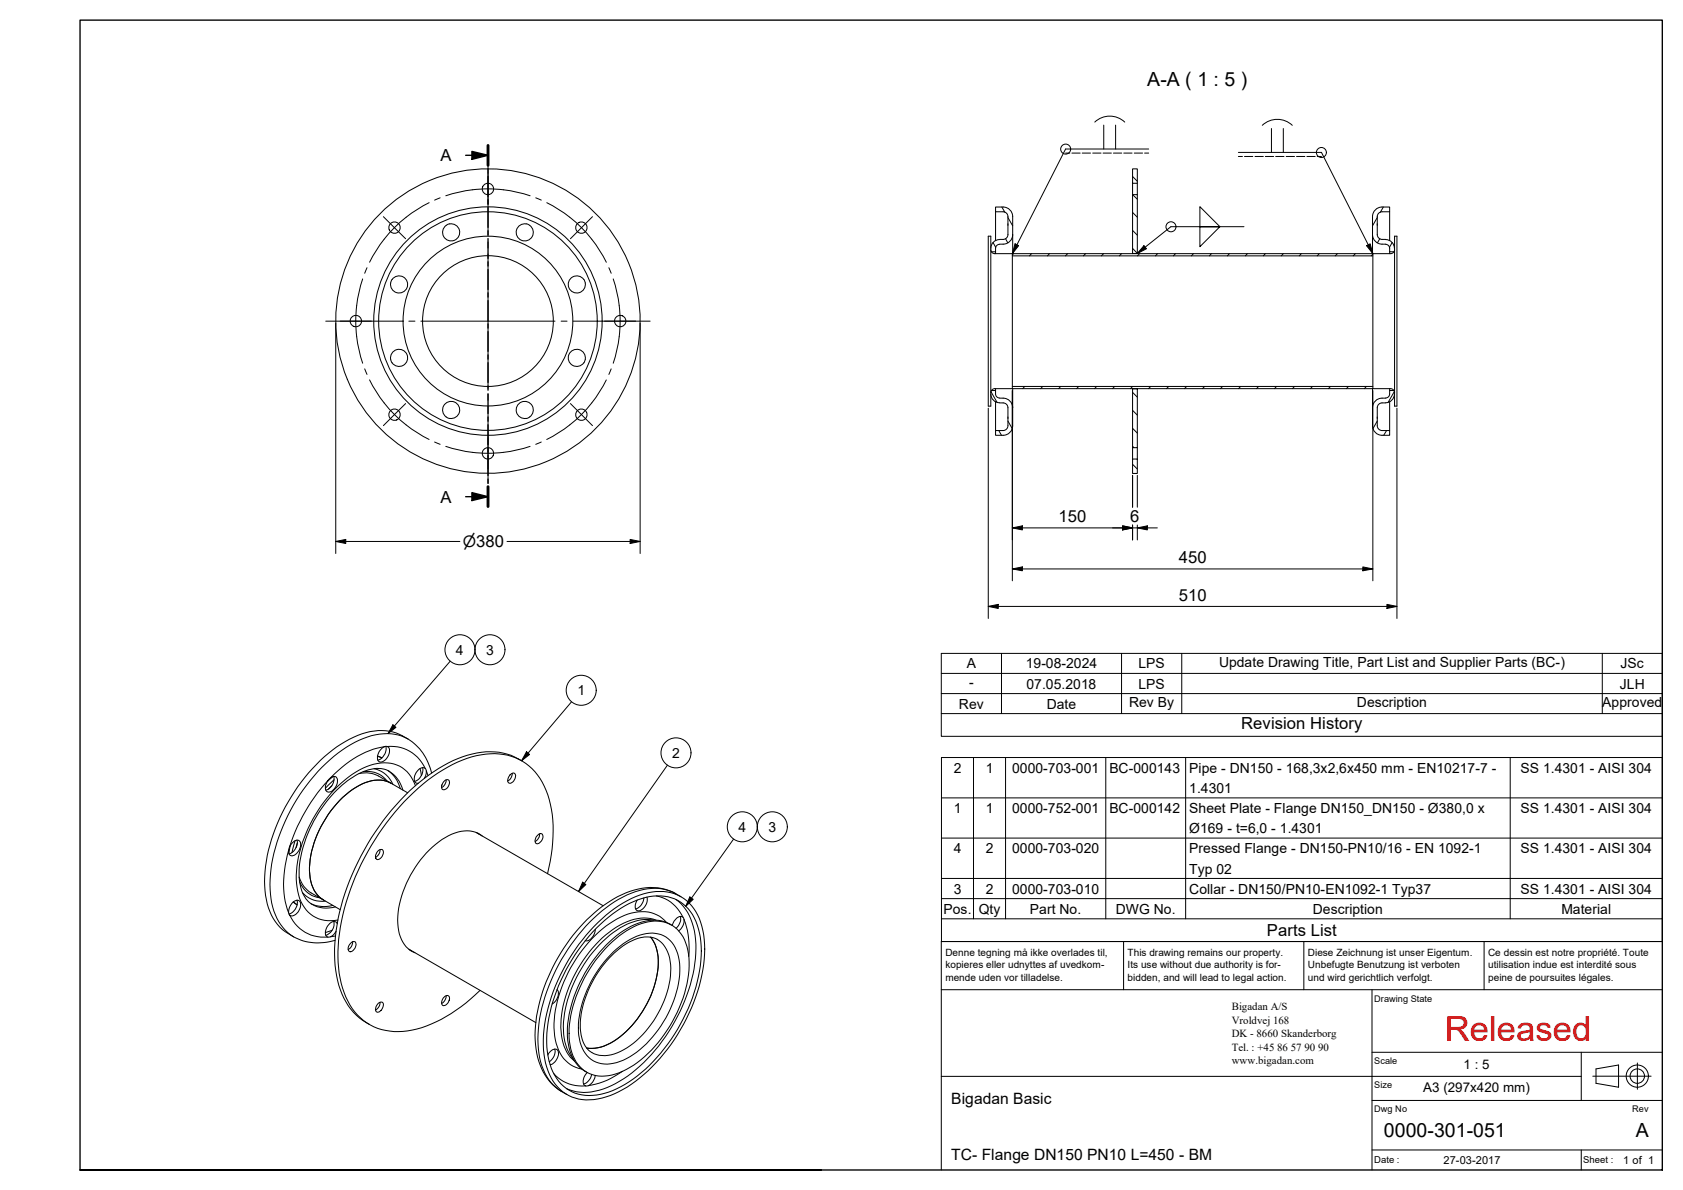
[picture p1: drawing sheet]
<svg xmlns="http://www.w3.org/2000/svg" width="420mm" height="297mm" viewBox="0 0 420 297" stroke-linecap="round" stroke-linejoin="round" font-family="sans-serif">
<!-- layer: Hatch -->
<g fill="none" stroke="#000" stroke-width=".25">
<path d="M250.1 51.7l.8 1.3M251 59.6l.6 1M251.6 54.3l1.2 2.1M282.7 57.5l1.2 1.2M282.7 53l1.2 1.2M282.7 48.6l1.2 1.1M282.7 44.1l1.2 1.1M343.8 54.3l-1.2 2.1M344.5 59.6l-.6 1M345.4 51.7l-.8 1.3M247.9 60.5l.7 1.3M253 63.3l-.3 .4"/>
<path d="M257.5 63.3l-.5 .6M262 63.3l-.5 .6M266.5 63.3l-.5 .6M271 63.3l-.5 .6M275.5 63.3l-.5 .6M280 63.3l-.6 .6M282.7 62l1.2 1.2M284.5 63.3l-.5 .6M289 63.3l-.5 .6M293.5 63.3l-.6 .6M297.9 63.3l-.5 .6M302.4 63.3l-.5 .6"/>
<path d="M306.9 63.3l-.5 .6M311.4 63.3l-.5 .6M315.9 63.3l-.5 .6M320.4 63.3l-.5 .6M324.9 63.3l-.5 .6M329.4 63.3l-.6 .6M333.9 63.3l-.6 .6M338.4 63.3l-.6 .6M342.7 63.4l-.4 .5M347.6 60.5l-.7 1.3M247.4 97.8l1.5 2.6M255.8 96.5l-.5 .5"/>
<path d="M260.3 96.5l-.5 .5M264.8 96.5l-.5 .5M269.3 96.5l-.5 .5M273.8 96.5l-.5 .5M278.3 96.5l-.6 .5M282.7 96.5l-.5 .5M282.7 97.9l1.2 1.2M287.3 96.5l-.6 .5M291.8 96.5l-.6 .5M296.2 96.5l-.5 .5M300.7 96.5l-.5 .5M305.2 96.5l-.5 .5"/>
<path d="M309.7 96.5l-.5 .5M314.2 96.5l-.5 .5M318.7 96.5l-.5 .5M323.2 96.5l-.5 .5M327.7 96.5l-.5 .5M332.1 96.5l-.5 .5M336.6 96.5l-.5 .5M341.1 96.5l-.5 .5M348.1 97.8l-1.6 2.6M249.3 107.5l.7 1.2M251.6 105.1l1.1 1.9M282.7 111.4l.4 .3"/>
<path d="M282.7 106.9l1.2 1.2M282.7 102.4l1.2 1.2M282.7 115.9l1.2 1.2M343.8 105.1l-1 1.9M346.2 107.5l-.8 1.2"/>
</g>
<!-- layer: Visible -->
<g fill="none" stroke="#000" stroke-width=".25">
<path d="M112.3 55.9a2.14 2.14 0 0 0-1.6 3.1 2.14 2.14 0 0 0 3.5 .4 2.14 2.14 0 0 0-.9-3.4l-1-.1M131.4 55.9a2.14 2.14 0 0 1 1.5 3.1 2.14 2.14 0 0 1-3.5 .4 2.14 2.14 0 0 1 .9-3.4l1.1-.1M246.7 59h.7v42.4h-.7zM248.5 52.9v7.1M249.5 59.8a2.18 2.18 0 0 0-2.1 2.2M249.6 59.8h.8M250.4 52.9a1.21 1.21 0 0 1 1.2 1.2v4.5M250.4 51.7a2.39 2.39 0 0 1 2.4 2.4v9.2M250.4 51.7h-1.9v1.2h1.9M251.6 58.6a1.21 1.21 0 0 1-1.2 1.2M251.6 55.9v.3M252.8 58.6a2.39 2.39 0 0 1-2.4 2.3"/>
<path d="M282.7 48.6h1.2v14.7h-1.2zM282.7 42.1h1.2v3.6h-1.2zM282.7 45.7v2.9M283.9 45.7v2.9M342.6 58.6a2.59 2.59 0 0 0 3.3 2.3 1.07 1.07 0 0 1 1 1.1v.9h1.1M343.8 58.6a1.21 1.21 0 0 0 1.2 1.2 2.46 2.46 0 0 1 3.1 2.2M343.8 58.6v-4.5a1.21 1.21 0 0 1 1.2-1.2h1.9v-1.2a3.8 3.8 0 0 0-3.7 .9l-.6 1.5v9.2M343.8 55.9v.3M346.9 52.9v7.1M348.1 59h.6v42.4h-.6zM97.9 69.8a2.15 2.15 0 0 0 1.5 3.3 2.15 2.15 0 0 0 2.4-2.8 2.15 2.15 0 0 0-3.6-.9l-.3 .4M247.4 62.3a.99 .99 0 0 0 .9 1h4.4"/>
<path d="M248.5 62.9v.4M249.5 61a1 1 0 0 0-1 1v.9h-1M249.6 60.9h.8M252.7 63.3h90v33.7M252.7 63.9h90M252.7 63.3v33.7M282.7 63.3h.1M283.9 63.3h.1M346.9 62.9v.4M348.1 62.3a.99 .99 0 0 1-.9 1h-4.5M97.9 90.6a2.14 2.14 0 0 0 3.6-.2 2.14 2.14 0 0 0-1.7-3.2 2.14 2.14 0 0 0-2.1 3l.2 .4M247.4 98.3a2.18 2.18 0 0 0 2.1 2.2"/>
<path d="M247.4 98a1 1 0 0 1 .9-1h98.9a.99 .99 0 0 1 .9 1M247.5 97.5h1v.8a.99 .99 0 0 0 1 1M248.5 97v.5M249.6 99.4h.8M250.4 99.4a2.39 2.39 0 0 1 2.4 2.4M252.7 96.5h90M252.8 97v9.2M282.7 97.1h1.2v14.6h-1.2zM282.7 97v.1M283.9 97v.1M342.6 97v9.2M346.9 97v.5"/>
<path d="M348 97.5h-1.1v.9a1 1 0 0 1-1 .9 2.63 2.63 0 0 0-3.3 2.5M348.1 98.3a2.18 2.18 0 0 1-2.2 2.2 1.71 1.71 0 0 0-2 .9l-.1 .4M111.4 104.1l.9 .4M111.4 104.1a2.14 2.14 0 0 1 .1-3.6 2.14 2.14 0 0 1 3.2 1.4 2.14 2.14 0 0 1-2.4 2.5M132.2 104.1a2.14 2.14 0 0 0 0-3.6 2.14 2.14 0 0 0-3.3 1.4 2.14 2.14 0 0 0 2.5 2.5M132.2 104.1l-.8 .4M248.5 100.3v7.2M249.6 100.6h.8M250.4 100.6a1.21 1.21 0 0 1 1.2 1.2M250.4 107.5h-1.9v1.2h1.9M251.6 106.3a1.21 1.21 0 0 1-1.2 1.2M251.6 104.1v.4"/>
<path d="M251.6 101.8v4.4M252.8 106.3a2.39 2.39 0 0 1-2.4 2.4M282.7 114.6h1.2v3.6h-1.2zM282.7 111.7v2.9M283.9 111.7v2.9M342.6 106.3a2.39 2.39 0 0 0 2.4 2.4h1.9v-1.2h-1.9a1.21 1.21 0 0 1-1.2-1.2M343.8 104.1v.4M343.8 101.8v4.4M346.9 100.3v7.2M82.2 194.5a1.11 1.11 0 0 1 1-.7 1.11 1.11 0 0 1 1 .7 3 3 0 0 1-2.1 3.2 1.19 1.19 0 0 1-.8-1.8zM83.1 193.8l-1.4 1.3M83.3 193.8a2.96 2.96 0 0 1-2 3.4"/>
<path d="M90.7 192.6a6.1 6.1 0 0 1 5.9 2.3M94.3 188.7l1 .5-1.1-.4M94.5 193.7l7.3 4.2M95.2 187a1.11 1.11 0 0 1 1-.7 1.11 1.11 0 0 1 1 .8 2.84 2.84 0 0 1-2.4 3.1 1.58 1.58 0 0 1-.3-2.2zM96.3 186.3a2.96 2.96 0 0 1-2 3.4M97.2 192.5a7.5 7.5 0 0 0-7.2 .4 29.7 29.7 0 0 0-13.3 15.6 20.4 20.4 0 0 0-1.3 14 6 6 0 0 0 2.5 3.2M97.6 195.5a8.6 8.6 0 0 0-8.8 1.1 26.4 26.4 0 0 0-11.5 20.8 8.4 8.4 0 0 0 3.5 7.2M104.9 191.8l.3 1.8M105.5 191.6a2.92 2.92 0 0 1-2 3.4M105.9 194.3a1.96 1.96 0 0 0 .1-2.6 2.33 2.33 0 0 0-2.5 2.3 1.07 1.07 0 0 0 .9 1.5M107.7 192.9a13.3 13.3 0 0 0-19.4-8.9 38.3 38.3 0 0 0-16.3 16.1 37.7 37.7 0 0 0-5.7 23.4 13 13 0 0 0 13.2 11.9l2.1-.2 2.1-.5M110.8 195.1a.79 .79 0 0 1 1.1-.4 .79 .79 0 0 1 .2 1.2 1.28 1.28 0 0 1-1.7 1.1l-.2-.8z"/>
<path d="M111.4 194.7a2.13 2.13 0 0 1-1.2 1.9M127.3 193.4a.75 .75 0 0 1 1.1-.4 .75 .75 0 0 1 .3 1.1 1.43 1.43 0 0 1-1.7 1.3 1.67 1.67 0 0 1 .3-2zM127.8 193a1.99 1.99 0 0 1-1.1 1.9M130.2 189.9a16.3 16.3 0 0 0-14.6-1 44.6 44.6 0 0 0-18.9 14.6 59.2 59.2 0 0 0-13.2 33.3 23.7 23.7 0 0 0 4.1 15.1l2.1 2.2 2.5 1.6M72.4 211.1l-.3 1.9M73 210.4a1.11 1.11 0 0 1 1-.7 1.11 1.11 0 0 1 1 .6 2.84 2.84 0 0 1-2.3 3.3 1.73 1.73 0 0 1-.2-2.6zM74.1 209.7a3 3 0 0 1-2 3.4M94.4 212.4a.75 .75 0 0 1 1.1-.3 .75 .75 0 0 1 .1 1.1 1.34 1.34 0 0 1-1.7 1.2 1.61 1.61 0 0 1 .5-2zM94.9 212.1a2.21 2.21 0 0 1-1.1 1.9M118.9 207.8l31.7 18.3M119.3 208l.2 .2M120.4 208.7a7.5 7.5 0 0 0-8.4-.1 26.4 26.4 0 0 0-12.7 21 8.4 8.4 0 0 0 3.7 8l.6 .2"/>
<path d="M134.5 208.2a.67 .67 0 0 1 .9 0 .67 .67 0 0 1 .2 .8 1.75 1.75 0 0 1-1.7 1.6 1.64 1.64 0 0 1 .6-2.4zM134.7 208.1a2.2 2.2 0 0 1-1.1 1.9M136.7 218.1a35 35 0 0 0-.3-20.8 13.8 13.8 0 0 0-16.3-8.9 35.2 35.2 0 0 0-18.1 10.6 60.8 60.8 0 0 0-17.5 37 23.9 23.9 0 0 0 4.1 16.6 14.3 14.3 0 0 0 15.5 4.3 37.1 37.1 0 0 0 15.7-9.7M73.2 225.2l1 .7M73.2 225.2a1.07 1.07 0 0 1 1.5-.4 1.07 1.07 0 0 1 .3 1.5 2.77 2.77 0 0 1-2.3 2.3 1.18 1.18 0 0 1-.5-1.8zM73.3 225.1l.9 .7M74.1 224.7a2.96 2.96 0 0 1-2 3.4M74.8 220.1a6.2 6.2 0 0 0 5 4M77.6 222.9l3.2 1.7M80.8 224.6l4.1 2.5M82.9 232.2l-1.7 .6M83.3 230a3 3 0 0 1-2 3.5"/>
<path d="M84.2 230.6a1.17 1.17 0 0 0-1.1-.6 1.17 1.17 0 0 0-1 .8 2.22 2.22 0 0 0-.4 3 1.88 1.88 0 0 0 2.2-1.3M87.5 235.5a.74 .74 0 0 1 1-.5 .74 .74 0 0 1 .3 1.1 1.48 1.48 0 0 1-1.6 1.4 1.45 1.45 0 0 1 .3-2zM88 235.1a2 2 0 0 1-1.1 1.9M102.1 236.9l31.7 18.4M102.4 237.2l.3 .1M148.3 231.3a27 27 0 0 1 14.5-8.6 10.6 10.6 0 0 1 12.4 8.5 32.4 32.4 0 0 1-2.6 20.4 42.4 42.4 0 0 1-18.2 20.9 13.9 13.9 0 0 1-12.4 1 12.1 12.1 0 0 1-6-9.3 35.8 35.8 0 0 1 4.5-22.1 46.4 46.4 0 0 1 7.8-10.8zM148.6 232a2.98 2.98 0 0 1-2.3 2.9l-.2-.1M148.9 231.6a24.8 24.8 0 0 1 14.2-7.9 10 10 0 0 1 11.3 8.2 29.9 29.9 0 0 1-2 18.4 41.4 41.4 0 0 1-17.4 21 13.8 13.8 0 0 1-12.2 1.2 11.5 11.5 0 0 1-6-8.9 34 34 0 0 1 3.9-20.2 45.4 45.4 0 0 1 8.2-11.8zM151.9 236a18.9 18.9 0 0 1 11.5-6.1 7.9 7.9 0 0 1 8.1 6.3 24.5 24.5 0 0 1-2.4 16.5 30.9 30.9 0 0 1-13.7 14.7 9.2 9.2 0 0 1-10.1-.6 12.1 12.1 0 0 1-3.2-9.9 34.3 34.3 0 0 1 9.8-20.9zM160.7 224.1a3.1 3.1 0 0 1-2 2.8M161.5 223.9a2.91 2.91 0 0 1-2.2 3.5 1.26 1.26 0 0 1-.6-2l.4-.8M162.4 233.9a12 12 0 0 1 1.4 10.6 24.8 24.8 0 0 1-12.2 16.3l-1.5 .6-1.6 .2h-2"/>
<path d="M164.1 234.5a7.4 7.4 0 0 0-7.4 .9 26.2 26.2 0 0 0-11.8 21.2 7.1 7.1 0 0 0 2.9 6.1M167.6 230.9a9.5 9.5 0 0 0-9.1-.1 29.9 29.9 0 0 0-13.7 14.3 26 26 0 0 0-2.7 16.5 8.8 8.8 0 0 0 4.3 6M167.8 231a2.78 2.78 0 0 1 2.3-2.2 1.41 1.41 0 0 1 .5 2.1l-.6 1-.6 .5M169.8 228.8a2.92 2.92 0 0 1-1 2.9M170 223.8a13.5 13.5 0 0 0-12.7-1.3 35.4 35.4 0 0 0-16.6 14.2 39.7 39.7 0 0 0-7 24 14.3 14.3 0 0 0 7.8 12.5M94.4 250.4a.76 .76 0 0 1 1.2-.1 .76 .76 0 0 1 0 1.1 1.32 1.32 0 0 1-1.7 1.1 1.87 1.87 0 0 1 .5-2.1zM94.9 250.2a2.21 2.21 0 0 1-1.1 1.9M110.9 248.9a.75 .75 0 0 1 1-.3 .75 .75 0 0 1 .2 1.1 1.41 1.41 0 0 1-1.7 1.2 1.61 1.61 0 0 1 .5-2zM111.4 248.6a2.13 2.13 0 0 1-1.2 1.9M139.1 247a2.59 2.59 0 0 1-1 3.4l-.3 .2M136.8 263.3a1.94 1.94 0 0 1 2.3-1.3 2.46 2.46 0 0 1-.9 3.4l-.9 .4M138.5 261.9a2.98 2.98 0 0 1-1.4 3.1"/>
<path d="M146.6 267.7a2.46 2.46 0 0 0-.6 3.3 1.68 1.68 0 0 0 2.1-1.2l.5-1.4M147.7 268.2a2.98 2.98 0 0 1-2 2.4"/>
<circle cx="98.5" cy="56.8" r="1.42"/>
<circle cx="121.8" cy="47.2" r="1.42"/>
<circle cx="145.1" cy="56.8" r="1.42"/>
<circle cx="144" cy="71" r="2.14"/>
<circle cx="88.8" cy="80.1" r="1.42"/>
<circle cx="121.8" cy="80.1" r="27.3"/>
<circle cx="121.8" cy="80.1" r="28.5"/>
<circle cx="121.8" cy="80.1" r="16.3"/>
<circle cx="121.8" cy="80.1" r="21.2"/>
<circle cx="121.8" cy="80.1" r="38"/>
<circle cx="144" cy="89.3" r="2.14"/>
<circle cx="154.8" cy="80.1" r="1.42"/>
<circle cx="98.5" cy="103.5" r="1.42"/>
<circle cx="121.8" cy="113.2" r="1.42"/>
<circle cx="145.1" cy="103.5" r="1.42"/>
</g>
<!-- layer: Visible Narrow -->
<g fill="none" stroke="#000" stroke-width=".25">
<path d="M81.9 194.8a45 45 0 0 0-9.6 16.6M82.8 196.1l-.8 .9M83.4 194.6l-2.2 2.2M89.6 193.1a7.1 7.1 0 0 1 4.9 .6M93.4 191.9a6.5 6.5 0 0 1 4.7 3.9M96 186.4a24 24 0 0 0-13.5 7.8M96.6 186.3a9.4 9.4 0 0 1 9.6 5.5M96.9 192.3a7.9 7.9 0 0 1 3 4.6M97.2 192.5a7.9 7.9 0 0 1 3.4 4.7M101.8 184.4a13.1 13.1 0 0 0-12.1 .4 41.2 41.2 0 0 0-19 21.4 32.5 32.5 0 0 0-2.6 20.2 12.1 12.1 0 0 0 5.2 7.4M103.7 196.1a8 8 0 0 0-10.3-5.4 25.1 25.1 0 0 0-13.2 10.4 31.4 31.4 0 0 0-6.2 19.4 9.6 9.6 0 0 0 5.5 8.8l2.3 .5 2.6-.2M106.4 192.4l.4 1.2"/>
<path d="M72.1 212.2a24.3 24.3 0 0 0 0 15.6M73.7 209.9l-.8 2.9M74.2 210.4l-.3 1.2M74.7 218.9a6.9 6.9 0 0 0 2.9 4M72.3 228.4a9.4 9.4 0 0 0 9.6 5.5M75.5 222.8a6.5 6.5 0 0 0 5.7 2.1M77.6 225.6a8.1 8.1 0 0 0 5.5 .4M77.9 225.7a7.5 7.5 0 0 0 5.8 .7M83.7 233.6l-1.2 .2M153.1 237.6a15 15 0 0 1 9.8-4.7 6.8 6.8 0 0 1 6.5 5.9 23.2 23.2 0 0 1-3.8 16.3 22.7 22.7 0 0 1-11.7 10.1 6.9 6.9 0 0 1-9.2-5.9 23.1 23.1 0 0 1 3.5-15.3l2.6-3.9zM163.2 229.7a13.3 13.3 0 0 0-10.1 3.1 32.5 32.5 0 0 0-12.5 23.4 12.1 12.1 0 0 0 2.6 8.2M163.8 229.7a11.3 11.3 0 0 0-9.9 1.7 32.1 32.1 0 0 0-13.9 25 10.7 10.7 0 0 0 3.5 8.5"/>
<path d="M163.8 223.6a9.1 9.1 0 0 1 6.7 5.4M164.1 234.5a8.6 8.6 0 0 1 3.3 8.1 25.4 25.4 0 0 1-11.7 19.4 8.1 8.1 0 0 1-7.9 .7M166.4 230.2a8.2 8.2 0 0 0-8.8-2.3 26.1 26.1 0 0 0-13.8 11.5 30.8 30.8 0 0 0-5.4 18.2 9.6 9.6 0 0 0 5.4 8.8l1.4 .5M168.7 223.1a12.5 12.5 0 0 0-11.1-.1 36.9 36.9 0 0 0-16.6 15.2 39.9 39.9 0 0 0-6.6 23.6 13.3 13.3 0 0 0 5.8 10.6M168.7 224.5a13.6 13.6 0 0 1 5 11.2 40.7 40.7 0 0 1-8.4 24.2 31.4 31.4 0 0 1-15.7 12.2 11.5 11.5 0 0 1-8.1-.3M170.8 229.6a19.9 19.9 0 0 1 1.2 9.1M138.2 268a9.4 9.4 0 0 0 8 3M155.4 267.4a19 19 0 0 1-8.5 3.6"/>
</g>
<!-- layer: Section Line -->
<g fill="none" stroke="#000" stroke-width=".34">
<path d="M116.2 38.8h5.6M117.8 37.8l4 1-4 1zM121.8 36.3v5M121.8 42.1v1.1M121.8 44.1v4.9M121.8 49.9v1M121.8 51.8v5M121.8 57.6v1.1M121.8 59.5v5M121.8 65.3v1.1M121.8 67.3v4.9M121.8 73.1v1.1"/>
<path d="M121.8 75v5M121.8 80.8v1.1M121.8 82.8v4.9M121.8 88.6v1M121.8 90.5v4.9M121.8 96.3v1.1M121.8 98.3v4.9M121.8 104.1v1M121.8 106v4.9M121.8 111.8v1.1M121.8 113.7v5M121.8 119.6v1"/>
<path d="M116.2 124h5.6M117.8 123l4 1-4 1zM121.8 121.5v4.9"/>
</g>
<path d="M121.8 36.3v5M121.8 121.5v4.9" fill="none" stroke="#000" stroke-width=".72"/>
<path d="M117.8 37.8l4 1-4 1zM117.8 123l4 1-4 1z" fill="#000"/>
<!-- layer: Symbol -->
<g fill="none" stroke="#000" stroke-width=".25">
<path d="M266 38.2h1.1M267.6 38.2h2.1M270.2 38.2h2M272.8 38.2h2.1M273.3 30.5a5.4 5.4 0 0 1 7.5 0M275.4 38.2h2.1M275.5 31.2v6M278 38.2h2M278.5 31.2v6M280.5 38.2h2.1M283.2 38.2h2M285.8 38.2h1"/>
<path d="M286.8 37.2h-20.8l-13.3 26.1M309.2 38h20.7l12.8 25.3M309.2 39.1h1M310.7 39.1h2.1M313.3 39.1h2.1M315.1 31.3a5.4 5.4 0 0 1 7.5 0M315.9 39.1h2.1M317.4 32.1v5.9M318.5 39.1h2M320.4 32.1v5.9M321.1 39.1h2.1M323.7 39.1h2.1"/>
<path d="M326.3 39.1h2M328.8 39.1h1.1M299.6 51.6l4.9 5h-4.9h4.9l-4.9 5zM310.6 56.6h-18.3l-8.4 6.7M253.4 60.9l.9 .4-1.6 2zM285.6 61.3l.6 .8-2.3 1.2zM341.2 61.3l.9-.4 .6 2.4zM112.4 165l-15.5 18.1M142.7 175.2l-12.5 14.7M235 178.1v5.7h180v-5.7M235 173.1v5h180M235 168.1h180"/>
<path d="M250 163.1v15M280 163.1v15M295 163.1v15M400 163.1v15M415 173.1h-180v-10h180v15M98.1 180.9l.7 .7-1.9 1.5zM131.4 187.6l.8 .7-2 1.6zM166.6 191l-22.2 31.5M235 199.2h180M243 189.1v40.2M251 189.1v40.2M276.1 189.1v40.2"/>
<path d="M296 189.1v40.2M377 189.1v40.2M183.1 209.5l-11.9 16.7M235 209.2h180M235 219.3h180M145.5 220.2l.8 .6-1.9 1.7zM172.2 223.9l.9 .6-1.9 1.7zM235 224.3h180v-35.2h-180v40.2M235 229.3v5.7h180v-5.7M415 224.3v5h-180"/>
<circle cx="266" cy="37.2" r="1.25"/>
<circle cx="329.9" cy="38.1" r="1.25"/>
<circle cx="292.3" cy="56.6" r="1.25"/>
<circle cx="114.8" cy="162.2" r="3.7"/>
<circle cx="122.3" cy="162.2" r="3.7"/>
<circle cx="145.1" cy="172.3" r="3.7"/>
<circle cx="168.8" cy="187.9" r="3.7"/>
<circle cx="185.3" cy="206.4" r="3.7"/>
<circle cx="192.8" cy="206.4" r="3.7"/>
</g>
<!-- layer: Border -->
<path d="M20 5h395v287h-395zM205 292h-185h185" fill="none" stroke="#000" stroke-width=".34"/>
<!-- layer: Title -->
<g fill="none" stroke="#000" stroke-width=".25">
<path d="M280.5 235v12M325.5 235v12M370.5 235v12M415 235h-180v57M235 247h180M342.5 247v45M235 268.7h159.8M342.5 274.7h72.5M342.5 262.7h72.5M394.8 262.7v12M397.6 268.6h14.6M398.4 266.8l5.7-1v5.6l-5.7-1z"/>
<path d="M408.8 265.3v6.6M342.5 287h72.5M394.8 287v5"/>
<circle cx="408.7" cy="268.6" r="2.77"/>
<circle cx="408.7" cy="268.6" r="1.8"/>
</g>
<!-- layer: Dimension -->
<g fill="none" stroke="#000" stroke-width=".25">
<path d="M83.8 80.7v57.5M159.8 80.7v57.5M252.7 97.5v47.5M342.7 97.5v47.5M246.7 101.9v52.5M282.7 118.6v8M283.9 118.6v8M348.7 101.9v52.5M83.8 135.2l2.5-.6v1.1zM83.8 135.2h31M126.6 135.2h33.2M157.3 134.6l2.5 .6-2.5 .5z"/>
<path d="M252.7 131.8l2.5-.5v1zM252.7 131.8h36.2M280.2 131.3l2.5 .5-2.5 .5zM282.7 131v3.8M283.9 131.8l2.5-.5v1zM283.9 131v3.8M246.7 151.4l2.5-.5v1zM246.7 151.4h102M252.7 142l2.5-.5v1zM252.7 142h90M340.2 141.5l2.5 .5-2.5 .5zM346.2 150.9l2.5 .5-2.5 .5z"/>
</g>
<path d="M83.8 135.2l2.5-.6v1.1zM157.3 134.6l2.5 .6-2.5 .5zM252.7 131.8l2.5-.5v1zM280.2 131.3l2.5 .5-2.5 .5zM283.9 131.8l2.5-.5v1zM246.7 151.4l2.5-.5v1zM252.7 142l2.5-.5v1zM340.2 141.5l2.5 .5-2.5 .5zM346.2 150.9l2.5 .5-2.5 .5z" fill="#000"/>
<!-- layer: Symbol -->
<path d="M253.4 60.9l.9 .4-1.6 2zM285.6 61.3l.6 .8-2.3 1.2zM341.2 61.3l.9-.4 .6 2.4zM98.1 180.9l.7 .7-1.9 1.5zM131.4 187.6l.8 .7-2 1.6zM145.5 220.2l.8 .6-1.9 1.7zM172.2 223.9l.9 .6-1.9 1.7z" fill="#000"/>
<!-- layer: Center Mark -->
<g fill="none" stroke="#000" stroke-width=".25">
<path d="M121.8 39.7v19.2M95.7 54.1l5.6 5.5M121.8 43.3v7.8M147.9 54.1l-5.5 5.5M121.8 60.4v1.5M121.8 63.4v33.5M81.3 80.2h19.3M84.9 80.2h7.8M102.1 80.2h1.5M105.1 80.2h33.5M121.8 98.4v1.5M140.1 80.2h1.5"/>
<path d="M143.1 80.2h19.2M150.9 80.2h7.8M101.3 100.7l-5.6 5.5M121.8 109.2v7.9M121.8 101.4v19.3M142.4 100.7l5.5 5.5"/>
</g>
<!-- layer: Centerline -->
<g fill="none" stroke="#000" stroke-width=".25">
<path d="M107.1 50.6a33 33 0 0 0-14.8 14.9M109.9 49.4l-1.4 .6M111.3 48.9a33 33 0 0 1 21 0M133.7 49.4l1.4 .6M136.5 50.6a33 33 0 0 1 14.9 14.9M90.5 69.6a33 33 0 0 0 0 21.1M91.6 66.8l-.6 1.4M152 66.8l.6 1.4M153.1 69.6a33 33 0 0 1 0 21.1M91 92.1l.6 1.4M92.3 94.8a33 33 0 0 0 14.8 14.9M151.4 94.8a33 33 0 0 1-14.9 14.9"/>
<path d="M152.6 92.1l-.6 1.4M108.5 110.3l1.4 .6M111.3 111.4a33 33 0 0 0 21 0M135.1 110.3l-1.4 .6"/>
</g>
<text font-size="8.6" fill="#f00" x="360.7" y="259.7">Released</text>
<g font-size="4.9">
<text x="286.4" y="21.6">A-A ( 1 : 5 )</text>
<text x="345.5" y="283.7">0000-301-051</text>
<text x="408.3" y="283.8">A</text>
</g>
<g font-size="4.1">
<text x="109.9" y="40.3">A</text>
<text x="109.9" y="125.5">A</text>
<text x="264.2" y="130.3">150</text>
<text x="282.2" y="130.3">6</text>
<text x="294.3" y="140.5">450</text>
<text x="294.3" y="149.9">510</text>
<text x="309.9" y="182">Revision History</text>
<text x="316.3" y="233.7">Parts List</text>
</g>
<g font-size="3.9">
<text x="115.5" y="136.6">⌀380</text>
<text x="237.5" y="275.5">Bigadan Basic</text>
<text x="237.5" y="289.5">TC- Flange DN150 PN10 L=450 - BM</text>
</g>
<g font-size="3.5">
<text x="113.8" y="163.4">4</text>
<text x="121.4" y="163.5">3</text>
<text x="241.3" y="166.9">A</text>
<text x="256.1" y="166.8">19-08-2024</text>
<text x="284.2" y="166.9">LPS</text>
<text x="304.3" y="166.5">Update Drawing Title, Part List and Supplier Parts (BC-)</text>
<text x="404.6" y="166.9">JSc</text>
<text x="144.1" y="173.6">1</text>
<text x="241.9" y="171.5">-</text>
<text x="256.2" y="171.9">07.05.2018</text>
<text x="284.2" y="171.9">LPS</text>
<text x="404.4" y="171.9">JLH</text>
<text x="239.4" y="176.9">Rev</text>
<text x="261.3" y="176.9">Date</text>
<text x="281.9" y="176.5">Rev By</text>
<text x="338.8" y="176.5">Description</text>
<text x="400" y="176.5">Approved</text>
<text x="167.8" y="189.2">2</text>
<text x="238.1" y="192.9">2</text>
<text x="246.1" y="192.9">1</text>
<text x="252.7" y="192.9">0000-703-001</text>
<text x="276.9" y="192.9">BC-000143</text>
<text x="296.9" y="192.9">Pipe - DN150 - 168,3x2,6x450 mm - EN10217-7 -</text>
<text x="296.9" y="197.9">1.4301</text>
<text x="379.6" y="192.9">SS 1.4301 - AISI 304</text>
<text x="238.1" y="202.9">1</text>
<text x="246.1" y="202.9">1</text>
<text x="252.7" y="202.9">0000-752-001</text>
<text x="276.9" y="202.9">BC-000142</text>
<text x="296.9" y="203">Sheet Plate - Flange DN150_DN150 - Ø380,0 x</text>
<text x="379.6" y="202.9">SS 1.4301 - AISI 304</text>
<text x="184.4" y="207.6">4</text>
<text x="191.9" y="207.6">3</text>
<text x="296.9" y="208">Ø169 - t=6,0 - 1.4301</text>
<text x="238.1" y="213">4</text>
<text x="246.1" y="213">2</text>
<text x="252.7" y="213">0000-703-020</text>
<text x="296.9" y="213">Pressed Flange - DN150-PN10/16 - EN 1092-1</text>
<text x="379.6" y="213">SS 1.4301 - AISI 304</text>
<text x="296.9" y="218">Typ 02</text>
<text x="238.1" y="223">3</text>
<text x="246.1" y="223">2</text>
<text x="252.7" y="223">0000-703-010</text>
<text x="296.9" y="223.1">Collar - DN150/PN10-EN1092-1 Typ37</text>
<text x="379.6" y="223.1">SS 1.4301 - AISI 304</text>
<text x="235.5" y="228.1">Pos.</text>
<text x="244.3" y="228.1">Qty</text>
<text x="257.1" y="228.1">Part No.</text>
<text x="278.6" y="228.1">DWG No.</text>
<text x="327.8" y="228.1">Description</text>
<text x="389.8" y="228.1">Material</text>
</g>
<g font-size="3.3">
<text x="365.4" y="266.9">1 : 5</text>
<text x="355.3" y="272.5">A3 (297x420 mm)</text>
</g>
<g font-size="2.8">
<text x="360.3" y="290.5">27-03-2017</text>
<text x="405.3" y="290.5">1 of 1</text>
</g>
<g font-size="2.7">
<text x="307.5" y="252">Bigadan A/S</text>
<text x="307.5" y="255.5">Vroldvej 168</text>
<text x="307.5" y="262.3">Tel. : +45</text>
<text x="307.5" y="258.9">DK - 8660 Skanderborg</text>
<text x="318.9" y="262.3">86</text>
<text x="322.2" y="262.3">57</text>
<text x="325.6" y="262.3">90</text>
<text x="329.1" y="262.3">90</text>
<text x="307.5" y="265.7">www.bigadan.com</text>
</g>
<g font-size="2.5">
<text x="236" y="238.5">Denne tegning må ikke overlades til,</text>
<text x="281.5" y="238.5">This drawing remains our property.</text>
<text x="326.5" y="238.5">Diese Zeichnung ist unser Eigentum.</text>
<text x="371.5" y="238.5">Ce dessin est notre propriété. Toute</text>
<text x="236" y="241.6">kopieres eller udnyttes af uvedkom-</text>
<text x="236" y="244.8">mende uden vor tilladelse.</text>
<text x="281.5" y="244.8">bidden, and will lead to legal action.</text>
<text x="281.5" y="241.6">Its use without due authority is for-</text>
<text x="326.5" y="241.6">Unbefugte Benutzung ist verboten</text>
<text x="326.5" y="244.8">und wird gerichtlich verfolgt.</text>
<text x="371.5" y="241.6">utilisation indue est interdité sous</text>
<text x="371.5" y="244.8">peine de poursuites légales.</text>
</g>
<g font-size="2.4">
<text x="343.1" y="290.4">Date :</text>
<text x="395.2" y="290.4">Sheet :</text>
</g>
<g font-size="2.3">
<text x="343.1" y="250">Drawing State</text>
<text x="343.1" y="265.7">Scale</text>
<text x="343.1" y="271.7">Size</text>
<text x="343.1" y="277.7">Dwg No</text>
<text x="407.5" y="277.7">Rev</text>
</g>
</svg>
